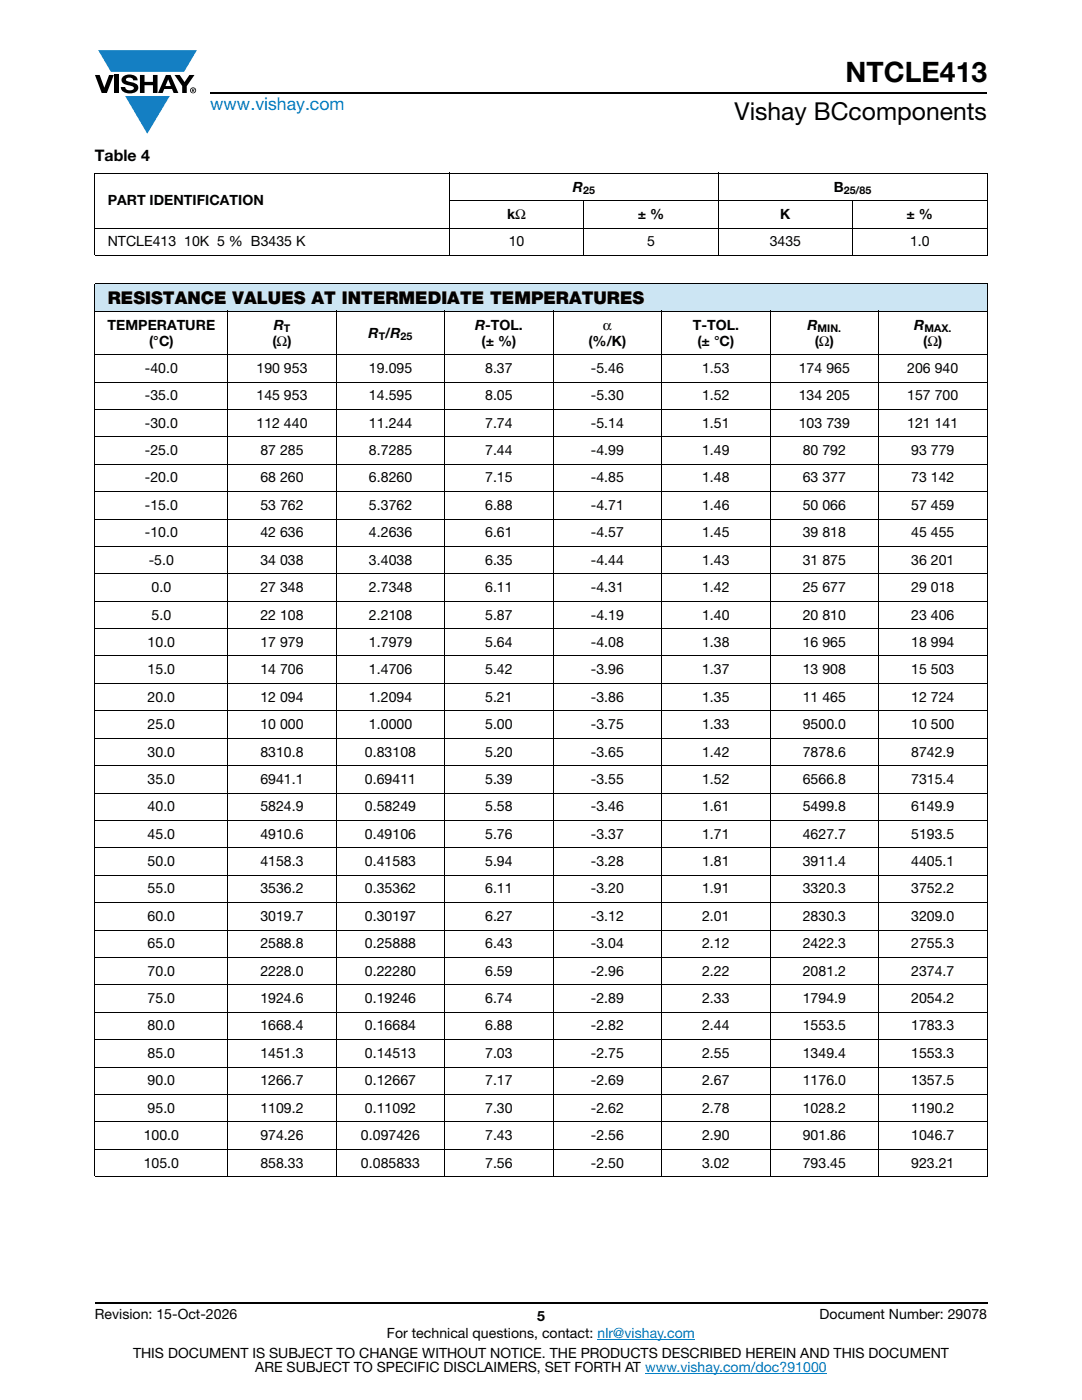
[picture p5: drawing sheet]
<svg xmlns="http://www.w3.org/2000/svg" width="216mm" height="279mm" viewBox="0 0 216 279" stroke-linecap="round" stroke-linejoin="round" font-family="sans-serif">
<g fill="#147fc3">
<path d="M19.6 10h19.7l-2.6 4.3h-1.1h-13.5z"/>
<path d="M25 19.2h8.9l-4.5 7.5z"/>
</g>
<g fill="#000">
<path d="M18.9 15h1l.9 2.5 1-2.5h.9l-1.4 3.6h-1zM22.9 15h.9v3.6h-.9zM24.6 15.3a2.1 2.1 0 0 1 2.8 .3l.1 .4h-.9a.79 .79 0 0 0-.7-.5 .79 .79 0 0 0-.8 .4l.3 .3 1 .2a1.08 1.08 0 0 1 1.2 1 1.08 1.08 0 0 1-1.1 1.2 1.73 1.73 0 0 1-2.4-1.2h.9a.96 .96 0 0 0 .8 .6 .96 .96 0 0 0 .9-.4 1.31 1.31 0 0 0-1.2-.6 1.03 1.03 0 0 1-1.1-.6 1.03 1.03 0 0 1 .2-1.1zM27.9 15h.9v1.3h1.7v-1.3h.9v3.6h-.9v-1.6h-1.7v1.6h-.9zM34.8 15h1.1l.9 1.4 1-1.4h1l-1.5 2.2v1.4h-.9v-1.4z"/>
<path d="M33.6 15.9l.5 1.3h-1.1zM33.1 15l-1.6 3.6h1l.3-.8h1.5l.3 .8h1l-1.6-3.6z"/>
<path d="M38.4 17.8h.2v.2h-.2zM38.3 17.7v.7h.1v-.3l.4 .3-.2-.3 .2-.2-.1-.2z"/>
<path d="M38.1 18a.46 .46 0 0 1 .9 0 .46 .46 0 0 1-.9 0zM37.9 18a.6 .6 0 0 0 1.2 0 .6 .6 0 0 0-1.2 0z"/>
</g>
<path d="M42 18.6h155M18.9 260h178.1" fill="none" stroke="#000" stroke-width=".36"/>
<path d="M119.2 267.3h19.5M128.7 274h36.3" fill="none" stroke="#007ec4" stroke-width=".2"/>
<path d="M18.9 56.6h178.1v5.5h-178.1z" fill="#cce5f3"/>
<g fill="#fff">
<path d="M18.9 70.8h26.6v5.4h-26.6z"/>
<path d="M45.5 70.8h21.6v5.4h-21.6z"/>
<path d="M67.1 70.8h21.7v5.4h-21.7z"/>
<path d="M88.8 70.8h21.6v5.4h-21.6z"/>
<path d="M110.4 70.8h21.6v5.4h-21.6z"/>
<path d="M132 70.8h21.7v5.4h-21.7z"/>
<path d="M153.7 70.8h21.6v5.4h-21.6z"/>
<path d="M175.3 70.8h21.7v5.4h-21.7z"/>
<path d="M18.9 76.2h26.6v5.5h-26.6z"/>
<path d="M45.5 76.2h21.6v5.5h-21.6z"/>
<path d="M67.1 76.2h21.7v5.5h-21.7z"/>
<path d="M88.8 76.2h21.6v5.5h-21.6z"/>
<path d="M110.4 76.2h21.6v5.5h-21.6z"/>
<path d="M132 76.2h21.7v5.5h-21.7z"/>
<path d="M153.7 76.2h21.6v5.5h-21.6z"/>
<path d="M175.3 76.2h21.7v5.5h-21.7z"/>
<path d="M18.9 81.7h26.6v5.5h-26.6z"/>
<path d="M45.5 81.7h21.6v5.5h-21.6z"/>
<path d="M67.1 81.7h21.7v5.5h-21.7z"/>
<path d="M88.8 81.7h21.6v5.5h-21.6z"/>
<path d="M110.4 81.7h21.6v5.5h-21.6z"/>
<path d="M132 81.7h21.7v5.5h-21.7z"/>
<path d="M153.7 81.7h21.6v5.5h-21.6z"/>
<path d="M175.3 81.7h21.7v5.5h-21.7z"/>
<path d="M18.9 87.2h26.6v5.4h-26.6z"/>
<path d="M45.5 87.2h21.6v5.4h-21.6z"/>
<path d="M67.1 87.2h21.7v5.4h-21.7z"/>
<path d="M88.8 87.2h21.6v5.4h-21.6z"/>
<path d="M110.4 87.2h21.6v5.4h-21.6z"/>
<path d="M132 87.2h21.7v5.4h-21.7z"/>
<path d="M153.7 87.2h21.6v5.4h-21.6z"/>
<path d="M175.3 87.2h21.7v5.4h-21.7z"/>
<path d="M18.9 92.6h26.6v5.5h-26.6z"/>
<path d="M45.5 92.6h21.6v5.5h-21.6z"/>
<path d="M67.1 92.6h21.7v5.5h-21.7z"/>
<path d="M88.8 92.6h21.6v5.5h-21.6z"/>
<path d="M110.4 92.6h21.6v5.5h-21.6z"/>
<path d="M132 92.6h21.7v5.5h-21.7z"/>
<path d="M153.7 92.6h21.6v5.5h-21.6z"/>
<path d="M175.3 92.6h21.7v5.5h-21.7z"/>
<path d="M18.9 98.1h26.6v5.5h-26.6z"/>
<path d="M45.5 98.1h21.6v5.5h-21.6z"/>
<path d="M67.1 98.1h21.7v5.5h-21.7z"/>
<path d="M88.8 98.1h21.6v5.5h-21.6z"/>
<path d="M110.4 98.1h21.6v5.5h-21.6z"/>
<path d="M132 98.1h21.7v5.5h-21.7z"/>
<path d="M153.7 98.1h21.6v5.5h-21.6z"/>
<path d="M175.3 98.1h21.7v5.5h-21.7z"/>
<path d="M18.9 103.6h26.6v5.5h-26.6z"/>
<path d="M45.5 103.6h21.6v5.5h-21.6z"/>
<path d="M67.1 103.6h21.7v5.5h-21.7z"/>
<path d="M88.8 103.6h21.6v5.5h-21.6z"/>
<path d="M110.4 103.6h21.6v5.5h-21.6z"/>
<path d="M132 103.6h21.7v5.5h-21.7z"/>
<path d="M153.7 103.6h21.6v5.5h-21.6z"/>
<path d="M175.3 103.6h21.7v5.5h-21.7z"/>
<path d="M18.9 109.1h26.6v5.4h-26.6z"/>
<path d="M45.5 109.1h21.6v5.4h-21.6z"/>
<path d="M67.1 109.1h21.7v5.4h-21.7z"/>
<path d="M88.8 109.1h21.6v5.4h-21.6z"/>
<path d="M110.4 109.1h21.6v5.4h-21.6z"/>
<path d="M132 109.1h21.7v5.4h-21.7z"/>
<path d="M153.7 109.1h21.6v5.4h-21.6z"/>
<path d="M175.3 109.1h21.7v5.4h-21.7z"/>
<path d="M18.9 114.5h26.6v5.5h-26.6z"/>
<path d="M45.5 114.5h21.6v5.5h-21.6z"/>
<path d="M67.1 114.5h21.7v5.5h-21.7z"/>
<path d="M88.8 114.5h21.6v5.5h-21.6z"/>
<path d="M110.4 114.5h21.6v5.5h-21.6z"/>
<path d="M132 114.5h21.7v5.5h-21.7z"/>
<path d="M153.7 114.5h21.6v5.5h-21.6z"/>
<path d="M175.3 114.5h21.7v5.5h-21.7z"/>
<path d="M18.9 120h26.6v5.5h-26.6z"/>
<path d="M45.5 120h21.6v5.5h-21.6z"/>
<path d="M67.1 120h21.7v5.5h-21.7z"/>
<path d="M88.8 120h21.6v5.5h-21.6z"/>
<path d="M110.4 120h21.6v5.5h-21.6z"/>
<path d="M132 120h21.7v5.5h-21.7z"/>
<path d="M153.7 120h21.6v5.5h-21.6z"/>
<path d="M175.3 120h21.7v5.5h-21.7z"/>
<path d="M18.9 125.5h26.6v5.4h-26.6z"/>
<path d="M45.5 125.5h21.6v5.4h-21.6z"/>
<path d="M67.1 125.5h21.7v5.4h-21.7z"/>
<path d="M88.8 125.5h21.6v5.4h-21.6z"/>
<path d="M110.4 125.5h21.6v5.4h-21.6z"/>
<path d="M132 125.5h21.7v5.4h-21.7z"/>
<path d="M153.7 125.5h21.6v5.4h-21.6z"/>
<path d="M175.3 125.5h21.7v5.4h-21.7z"/>
<path d="M18.9 130.9h26.6v5.5h-26.6z"/>
<path d="M45.5 130.9h21.6v5.5h-21.6z"/>
<path d="M67.1 130.9h21.7v5.5h-21.7z"/>
<path d="M88.8 130.9h21.6v5.5h-21.6z"/>
<path d="M110.4 130.9h21.6v5.5h-21.6z"/>
<path d="M132 130.9h21.7v5.5h-21.7z"/>
<path d="M153.7 130.9h21.6v5.5h-21.6z"/>
<path d="M175.3 130.9h21.7v5.5h-21.7z"/>
<path d="M18.9 136.4h26.6v5.5h-26.6z"/>
<path d="M45.5 136.4h21.6v5.5h-21.6z"/>
<path d="M67.1 136.4h21.7v5.5h-21.7z"/>
<path d="M88.8 136.4h21.6v5.5h-21.6z"/>
<path d="M110.4 136.4h21.6v5.5h-21.6z"/>
<path d="M132 136.4h21.7v5.5h-21.7z"/>
<path d="M153.7 136.4h21.6v5.5h-21.6z"/>
<path d="M175.3 136.4h21.7v5.5h-21.7z"/>
<path d="M18.9 141.9h26.6v5.4h-26.6z"/>
<path d="M45.5 141.9h21.6v5.4h-21.6z"/>
<path d="M67.1 141.9h21.7v5.4h-21.7z"/>
<path d="M88.8 141.9h21.6v5.4h-21.6z"/>
<path d="M110.4 141.9h21.6v5.4h-21.6z"/>
<path d="M132 141.9h21.7v5.4h-21.7z"/>
<path d="M153.7 141.9h21.6v5.4h-21.6z"/>
<path d="M175.3 141.9h21.7v5.4h-21.7z"/>
<path d="M18.9 147.3h26.6v5.5h-26.6z"/>
<path d="M45.5 147.3h21.6v5.5h-21.6z"/>
<path d="M67.1 147.3h21.7v5.5h-21.7z"/>
<path d="M88.8 147.3h21.6v5.5h-21.6z"/>
<path d="M110.4 147.3h21.6v5.5h-21.6z"/>
<path d="M132 147.3h21.7v5.5h-21.7z"/>
<path d="M153.7 147.3h21.6v5.5h-21.6z"/>
<path d="M175.3 147.3h21.7v5.5h-21.7z"/>
<path d="M18.9 152.8h26.6v5.5h-26.6z"/>
<path d="M45.5 152.8h21.6v5.5h-21.6z"/>
<path d="M67.1 152.8h21.7v5.5h-21.7z"/>
<path d="M88.8 152.8h21.6v5.5h-21.6z"/>
<path d="M110.4 152.8h21.6v5.5h-21.6z"/>
<path d="M132 152.8h21.7v5.5h-21.7z"/>
<path d="M153.7 152.8h21.6v5.5h-21.6z"/>
<path d="M175.3 152.8h21.7v5.5h-21.7z"/>
<path d="M18.9 158.3h26.6v5.4h-26.6z"/>
<path d="M45.5 158.3h21.6v5.4h-21.6z"/>
<path d="M67.1 158.3h21.7v5.4h-21.7z"/>
<path d="M88.8 158.3h21.6v5.4h-21.6z"/>
<path d="M110.4 158.3h21.6v5.4h-21.6z"/>
<path d="M132 158.3h21.7v5.4h-21.7z"/>
<path d="M153.7 158.3h21.6v5.4h-21.6z"/>
<path d="M175.3 158.3h21.7v5.4h-21.7z"/>
<path d="M18.9 163.7h26.6v5.5h-26.6z"/>
<path d="M45.5 163.7h21.6v5.5h-21.6z"/>
<path d="M67.1 163.7h21.7v5.5h-21.7z"/>
<path d="M88.8 163.7h21.6v5.5h-21.6z"/>
<path d="M110.4 163.7h21.6v5.5h-21.6z"/>
<path d="M132 163.7h21.7v5.5h-21.7z"/>
<path d="M153.7 163.7h21.6v5.5h-21.6z"/>
<path d="M175.3 163.7h21.7v5.5h-21.7z"/>
<path d="M18.9 169.2h26.6v5.5h-26.6z"/>
<path d="M45.5 169.2h21.6v5.5h-21.6z"/>
<path d="M67.1 169.2h21.7v5.5h-21.7z"/>
<path d="M88.8 169.2h21.6v5.5h-21.6z"/>
<path d="M110.4 169.2h21.6v5.5h-21.6z"/>
<path d="M132 169.2h21.7v5.5h-21.7z"/>
<path d="M153.7 169.2h21.6v5.5h-21.6z"/>
<path d="M175.3 169.2h21.7v5.5h-21.7z"/>
<path d="M18.9 174.7h26.6v5.4h-26.6z"/>
<path d="M45.5 174.7h21.6v5.4h-21.6z"/>
<path d="M67.1 174.7h21.7v5.4h-21.7z"/>
<path d="M88.8 174.7h21.6v5.4h-21.6z"/>
<path d="M110.4 174.7h21.6v5.4h-21.6z"/>
<path d="M132 174.7h21.7v5.4h-21.7z"/>
<path d="M153.7 174.7h21.6v5.4h-21.6z"/>
<path d="M175.3 174.7h21.7v5.4h-21.7z"/>
<path d="M18.9 180.1h26.6v5.5h-26.6z"/>
<path d="M45.5 180.1h21.6v5.5h-21.6z"/>
<path d="M67.1 180.1h21.7v5.5h-21.7z"/>
<path d="M88.8 180.1h21.6v5.5h-21.6z"/>
<path d="M110.4 180.1h21.6v5.5h-21.6z"/>
<path d="M132 180.1h21.7v5.5h-21.7z"/>
<path d="M153.7 180.1h21.6v5.5h-21.6z"/>
<path d="M175.3 180.1h21.7v5.5h-21.7z"/>
<path d="M18.9 185.6h26.6v5.5h-26.6z"/>
<path d="M45.5 185.6h21.6v5.5h-21.6z"/>
<path d="M67.1 185.6h21.7v5.5h-21.7z"/>
<path d="M88.8 185.6h21.6v5.5h-21.6z"/>
<path d="M110.4 185.6h21.6v5.5h-21.6z"/>
<path d="M132 185.6h21.7v5.5h-21.7z"/>
<path d="M153.7 185.6h21.6v5.5h-21.6z"/>
<path d="M175.3 185.6h21.7v5.5h-21.7z"/>
<path d="M18.9 191.1h26.6v5.5h-26.6z"/>
<path d="M45.5 191.1h21.6v5.5h-21.6z"/>
<path d="M67.1 191.1h21.7v5.5h-21.7z"/>
<path d="M88.8 191.1h21.6v5.5h-21.6z"/>
<path d="M110.4 191.1h21.6v5.5h-21.6z"/>
<path d="M132 191.1h21.7v5.5h-21.7z"/>
<path d="M153.7 191.1h21.6v5.5h-21.6z"/>
<path d="M175.3 191.1h21.7v5.5h-21.7z"/>
<path d="M18.9 196.6h26.6v5.4h-26.6z"/>
<path d="M45.5 196.6h21.6v5.4h-21.6z"/>
<path d="M67.1 196.6h21.7v5.4h-21.7z"/>
<path d="M88.8 196.6h21.6v5.4h-21.6z"/>
<path d="M110.4 196.6h21.6v5.4h-21.6z"/>
<path d="M132 196.6h21.7v5.4h-21.7z"/>
<path d="M153.7 196.6h21.6v5.4h-21.6z"/>
<path d="M175.3 196.6h21.7v5.4h-21.7z"/>
<path d="M18.9 202h26.6v5.5h-26.6z"/>
<path d="M45.5 202h21.6v5.5h-21.6z"/>
<path d="M67.1 202h21.7v5.5h-21.7z"/>
<path d="M88.8 202h21.6v5.5h-21.6z"/>
<path d="M110.4 202h21.6v5.5h-21.6z"/>
<path d="M132 202h21.7v5.5h-21.7z"/>
<path d="M153.7 202h21.6v5.5h-21.6z"/>
<path d="M175.3 202h21.7v5.5h-21.7z"/>
<path d="M18.9 207.5h26.6v5.5h-26.6z"/>
<path d="M45.5 207.5h21.6v5.5h-21.6z"/>
<path d="M67.1 207.5h21.7v5.5h-21.7z"/>
<path d="M88.8 207.5h21.6v5.5h-21.6z"/>
<path d="M110.4 207.5h21.6v5.5h-21.6z"/>
<path d="M132 207.5h21.7v5.5h-21.7z"/>
<path d="M153.7 207.5h21.6v5.5h-21.6z"/>
<path d="M175.3 207.5h21.7v5.5h-21.7z"/>
<path d="M18.9 213h26.6v5.4h-26.6z"/>
<path d="M45.5 213h21.6v5.4h-21.6z"/>
<path d="M67.1 213h21.7v5.4h-21.7z"/>
<path d="M88.8 213h21.6v5.4h-21.6z"/>
<path d="M110.4 213h21.6v5.4h-21.6z"/>
<path d="M132 213h21.7v5.4h-21.7z"/>
<path d="M153.7 213h21.6v5.4h-21.6z"/>
<path d="M175.3 213h21.7v5.4h-21.7z"/>
<path d="M18.9 218.4h26.6v5.5h-26.6z"/>
<path d="M45.5 218.4h21.6v5.5h-21.6z"/>
<path d="M67.1 218.4h21.7v5.5h-21.7z"/>
<path d="M88.8 218.4h21.6v5.5h-21.6z"/>
<path d="M110.4 218.4h21.6v5.5h-21.6z"/>
<path d="M132 218.4h21.7v5.5h-21.7z"/>
<path d="M153.7 218.4h21.6v5.5h-21.6z"/>
<path d="M175.3 218.4h21.7v5.5h-21.7z"/>
<path d="M18.9 223.9h26.6v5.5h-26.6z"/>
<path d="M45.5 223.9h21.6v5.5h-21.6z"/>
<path d="M67.1 223.9h21.7v5.5h-21.7z"/>
<path d="M88.8 223.9h21.6v5.5h-21.6z"/>
<path d="M110.4 223.9h21.6v5.5h-21.6z"/>
<path d="M132 223.9h21.7v5.5h-21.7z"/>
<path d="M153.7 223.9h21.6v5.5h-21.6z"/>
<path d="M175.3 223.9h21.7v5.5h-21.7z"/>
<path d="M18.9 229.4h26.6v5.4h-26.6z"/>
<path d="M45.5 229.4h21.6v5.4h-21.6z"/>
<path d="M67.1 229.4h21.7v5.4h-21.7z"/>
<path d="M88.8 229.4h21.6v5.4h-21.6z"/>
<path d="M110.4 229.4h21.6v5.4h-21.6z"/>
<path d="M132 229.4h21.7v5.4h-21.7z"/>
<path d="M153.7 229.4h21.6v5.4h-21.6z"/>
<path d="M175.3 229.4h21.7v5.4h-21.7z"/>
</g>
<g fill="none" stroke="#000" stroke-width=".2">
<path d="M18.9 34.6h178.1M18.9 34.7v16.2M89.7 34.5v16.6M116.5 40v11.1M143.3 34.5v16.6M170.1 40v11.1M197 34.7v16.2M18.9 45.5h178.1M18.9 51h178.1M18.9 56.6h178.1M18.9 56.7v178M89.6 40h107.4"/>
<path d="M197 56.7v178M18.9 62.1h178.1M18.9 70.8h178.1M18.9 76.2h178.1M45.5 62v172.9M67.1 62v172.9M88.8 62v172.9M110.4 62v172.9M132 62v172.9M153.7 62v172.9M175.3 62v172.9M18.9 81.7h178.1"/>
<path d="M18.9 87.2h178.1M18.9 92.6h178.1M18.9 98.1h178.1M18.9 103.6h178.1M18.9 109.1h178.1M18.9 114.5h178.1M18.9 120h178.1M18.9 125.5h178.1M18.9 130.9h178.1M18.9 136.4h178.1M18.9 141.9h178.1M18.9 147.3h178.1"/>
<path d="M18.9 152.8h178.1M18.9 158.3h178.1M18.9 163.7h178.1M18.9 169.2h178.1M18.9 174.7h178.1M18.9 180.1h178.1M18.9 185.6h178.1M18.9 191.1h178.1M18.9 196.6h178.1M18.9 202h178.1M18.9 207.5h178.1M18.9 213h178.1"/>
<path d="M18.9 218.4h178.1M18.9 223.9h178.1M18.9 229.4h178.1M18.9 234.8h178.1"/>
</g>
<text font-size="5.6" x="168.7" y="16.4">NTCLE413</text>
<text font-size="4.9" x="146.6" y="24">Vishay BCcomponents</text>
<text font-size="3.5" fill="#007ec4" x="42" y="21.9">www.vishay.com</text>
<text font-size="3.5" x="21.5" y="60.7">RESISTANCE VALUES AT INTERMEDIATE TEMPERATURES</text>
<text font-size="3.2" x="18.9" y="32.1">Table 4</text>
<g font-size="2.8">
<text x="21.5" y="41">PART IDENTIFICATION</text>
<text x="114.3" y="38.2">R</text>
<text x="166.4" y="38.2">B</text>
<text x="101.2" y="43.7">kΩ</text>
<text x="127.3" y="43.7">± %</text>
<text x="155.7" y="43.7">K</text>
<text x="180.9" y="43.7">± %</text>
<text x="21.5" y="49.2">NTCLE413 10K 5 % B3435 K</text>
<text x="101.5" y="49.2">10</text>
<text x="129.1" y="49.2">5</text>
<text x="153.6" y="49.2">3435</text>
<text x="181.6" y="49.2">1.0</text>
<text x="21.5" y="65.8">TEMPERATURE</text>
<text x="54.6" y="65.8">R</text>
<text x="94.8" y="65.8">R-TOL.</text>
<text x="120.3" y="65.8">α</text>
<text x="138.2" y="65.8">T-TOL.</text>
<text x="161.1" y="65.8">R</text>
<text x="182.4" y="65.8">R</text>
<text x="29.8" y="69">(°C)</text>
<text x="54.4" y="69">(Ω)</text>
<text x="73.5" y="67.4">R /R</text>
<text x="96.1" y="69">(± %)</text>
<text x="117.4" y="69">(%/K)</text>
<text x="139.2" y="69">(± °C)</text>
<text x="162.6" y="69">(Ω)</text>
<text x="184.2" y="69">(Ω)</text>
<text x="28.9" y="74.4">-40.0</text>
<text x="51.2" y="74.4">190 953</text>
<text x="73.6" y="74.4">19.095</text>
<text x="96.8" y="74.4">8.37</text>
<text x="117.9" y="74.4">-5.46</text>
<text x="140.1" y="74.4">1.53</text>
<text x="159.4" y="74.4">174 965</text>
<text x="181" y="74.4">206 940</text>
<text x="28.9" y="79.9">-35.0</text>
<text x="51.2" y="79.9">145 953</text>
<text x="73.6" y="79.9">14.595</text>
<text x="96.8" y="79.9">8.05</text>
<text x="117.9" y="79.9">-5.30</text>
<text x="140.1" y="79.9">1.52</text>
<text x="159.4" y="79.9">134 205</text>
<text x="181" y="79.9">157 700</text>
<text x="28.9" y="85.4">-30.0</text>
<text x="51.2" y="85.4">112 440</text>
<text x="73.6" y="85.4">11.244</text>
<text x="96.8" y="85.4">7.74</text>
<text x="117.9" y="85.4">-5.14</text>
<text x="140.1" y="85.4">1.51</text>
<text x="159.4" y="85.4">103 739</text>
<text x="181" y="85.4">121 141</text>
<text x="28.9" y="90.8">-25.0</text>
<text x="52" y="90.8">87 285</text>
<text x="73.6" y="90.8">8.7285</text>
<text x="96.8" y="90.8">7.44</text>
<text x="117.9" y="90.8">-4.99</text>
<text x="140.1" y="90.8">1.49</text>
<text x="160.2" y="90.8">80 792</text>
<text x="181.8" y="90.8">93 779</text>
<text x="28.9" y="96.3">-20.0</text>
<text x="28.9" y="101.8">-15.0</text>
<text x="52" y="96.3">68 260</text>
<text x="52" y="101.8">53 762</text>
<text x="73.6" y="96.3">6.8260</text>
<text x="73.6" y="101.8">5.3762</text>
<text x="96.8" y="96.3">7.15</text>
<text x="96.8" y="101.8">6.88</text>
<text x="117.9" y="96.3">-4.85</text>
<text x="117.9" y="101.8">-4.71</text>
<text x="140.1" y="96.3">1.48</text>
<text x="140.1" y="101.8">1.46</text>
<text x="160.2" y="96.3">63 377</text>
<text x="160.2" y="101.8">50 066</text>
<text x="181.8" y="96.3">73 142</text>
<text x="181.8" y="101.8">57 459</text>
<text x="28.9" y="107.2">-10.0</text>
<text x="52" y="107.2">42 636</text>
<text x="73.6" y="107.2">4.2636</text>
<text x="96.8" y="107.2">6.61</text>
<text x="117.9" y="107.2">-4.57</text>
<text x="140.1" y="107.2">1.45</text>
<text x="160.2" y="107.2">39 818</text>
<text x="181.8" y="107.2">45 455</text>
<text x="29.7" y="112.7">-5.0</text>
<text x="52" y="112.7">34 038</text>
<text x="73.6" y="112.7">3.4038</text>
<text x="96.8" y="112.7">6.35</text>
<text x="117.9" y="112.7">-4.44</text>
<text x="140.1" y="112.7">1.43</text>
<text x="160.2" y="112.7">31 875</text>
<text x="181.8" y="112.7">36 201</text>
<text x="30.2" y="118.2">0.0</text>
<text x="52" y="118.2">27 348</text>
<text x="73.6" y="118.2">2.7348</text>
<text x="96.8" y="118.2">6.11</text>
<text x="117.9" y="118.2">-4.31</text>
<text x="140.1" y="118.2">1.42</text>
<text x="160.2" y="118.2">25 677</text>
<text x="181.8" y="118.2">29 018</text>
<text x="30.2" y="123.6">5.0</text>
<text x="52" y="123.6">22 108</text>
<text x="73.6" y="123.6">2.2108</text>
<text x="96.8" y="123.6">5.87</text>
<text x="117.9" y="123.6">-4.19</text>
<text x="140.1" y="123.6">1.40</text>
<text x="160.2" y="123.6">20 810</text>
<text x="181.8" y="123.6">23 406</text>
<text x="29.5" y="129.1">10.0</text>
<text x="52" y="129.1">17 979</text>
<text x="73.6" y="129.1">1.7979</text>
<text x="96.8" y="129.1">5.64</text>
<text x="117.9" y="129.1">-4.08</text>
<text x="140.1" y="129.1">1.38</text>
<text x="160.2" y="129.1">16 965</text>
<text x="181.8" y="129.1">18 994</text>
<text x="29.5" y="134.6">15.0</text>
<text x="52" y="134.6">14 706</text>
<text x="73.6" y="134.6">1.4706</text>
<text x="96.8" y="134.6">5.42</text>
<text x="117.9" y="134.6">-3.96</text>
<text x="140.1" y="134.6">1.37</text>
<text x="160.2" y="134.6">13 908</text>
<text x="181.8" y="134.6">15 503</text>
<text x="29.5" y="140">20.0</text>
<text x="52" y="140">12 094</text>
<text x="73.6" y="140">1.2094</text>
<text x="96.8" y="140">5.21</text>
<text x="117.9" y="140">-3.86</text>
<text x="140.1" y="140">1.35</text>
<text x="160.2" y="140">11 465</text>
<text x="181.8" y="140">12 724</text>
<text x="29.5" y="145.5">25.0</text>
<text x="52" y="145.5">10 000</text>
<text x="73.6" y="145.5">1.0000</text>
<text x="96.8" y="145.5">5.00</text>
<text x="117.9" y="145.5">-3.75</text>
<text x="140.1" y="145.5">1.33</text>
<text x="160.2" y="145.5">9500.0</text>
<text x="181.8" y="145.5">10 500</text>
<text x="29.5" y="151">30.0</text>
<text x="52" y="151">8310.8</text>
<text x="72.8" y="151">0.83108</text>
<text x="96.8" y="151">5.20</text>
<text x="117.9" y="151">-3.65</text>
<text x="140.1" y="151">1.42</text>
<text x="160.2" y="151">7878.6</text>
<text x="181.8" y="151">8742.9</text>
<text x="29.5" y="156.4">35.0</text>
<text x="29.5" y="161.9">40.0</text>
<text x="52" y="156.4">6941.1</text>
<text x="52" y="161.9">5824.9</text>
<text x="72.8" y="156.4">0.69411</text>
<text x="72.8" y="161.9">0.58249</text>
<text x="96.8" y="156.4">5.39</text>
<text x="96.8" y="161.9">5.58</text>
<text x="117.9" y="156.4">-3.55</text>
<text x="117.9" y="161.9">-3.46</text>
<text x="140.1" y="156.4">1.52</text>
<text x="140.1" y="161.9">1.61</text>
<text x="160.2" y="156.4">6566.8</text>
<text x="160.2" y="161.9">5499.8</text>
<text x="181.8" y="156.4">7315.4</text>
<text x="181.8" y="161.9">6149.9</text>
<text x="29.5" y="167.4">45.0</text>
<text x="52" y="167.4">4910.6</text>
<text x="72.8" y="167.4">0.49106</text>
<text x="96.8" y="167.4">5.76</text>
<text x="117.9" y="167.4">-3.37</text>
<text x="140.1" y="167.4">1.71</text>
<text x="160.2" y="167.4">4627.7</text>
<text x="181.8" y="167.4">5193.5</text>
<text x="29.5" y="172.8">50.0</text>
<text x="52" y="172.8">4158.3</text>
<text x="72.8" y="172.8">0.41583</text>
<text x="96.8" y="172.8">5.94</text>
<text x="117.9" y="172.8">-3.28</text>
<text x="140.1" y="172.8">1.81</text>
<text x="160.2" y="172.8">3911.4</text>
<text x="181.8" y="172.8">4405.1</text>
<text x="29.5" y="178.3">55.0</text>
<text x="52" y="178.3">3536.2</text>
<text x="72.8" y="178.3">0.35362</text>
<text x="96.8" y="178.3">6.11</text>
<text x="117.9" y="178.3">-3.20</text>
<text x="140.1" y="178.3">1.91</text>
<text x="160.2" y="178.3">3320.3</text>
<text x="181.8" y="178.3">3752.2</text>
<text x="29.5" y="183.8">60.0</text>
<text x="52" y="183.8">3019.7</text>
<text x="72.8" y="183.8">0.30197</text>
<text x="96.8" y="183.8">6.27</text>
<text x="117.9" y="183.8">-3.12</text>
<text x="140.1" y="183.8">2.01</text>
<text x="160.2" y="183.8">2830.3</text>
<text x="181.8" y="183.8">3209.0</text>
<text x="29.5" y="189.3">65.0</text>
<text x="52" y="189.3">2588.8</text>
<text x="72.8" y="189.3">0.25888</text>
<text x="96.8" y="189.3">6.43</text>
<text x="117.9" y="189.3">-3.04</text>
<text x="140.1" y="189.3">2.12</text>
<text x="160.2" y="189.3">2422.3</text>
<text x="181.8" y="189.3">2755.3</text>
<text x="29.5" y="194.7">70.0</text>
<text x="52" y="194.7">2228.0</text>
<text x="72.8" y="194.7">0.22280</text>
<text x="96.8" y="194.7">6.59</text>
<text x="117.9" y="194.7">-2.96</text>
<text x="140.1" y="194.7">2.22</text>
<text x="160.2" y="194.7">2081.2</text>
<text x="181.8" y="194.7">2374.7</text>
<text x="29.5" y="200.2">75.0</text>
<text x="52" y="200.2">1924.6</text>
<text x="72.8" y="200.2">0.19246</text>
<text x="96.8" y="200.2">6.74</text>
<text x="117.9" y="200.2">-2.89</text>
<text x="140.1" y="200.2">2.33</text>
<text x="160.2" y="200.2">1794.9</text>
<text x="181.8" y="200.2">2054.2</text>
<text x="29.5" y="205.7">80.0</text>
<text x="52" y="205.7">1668.4</text>
<text x="72.8" y="205.7">0.16684</text>
<text x="96.8" y="205.7">6.88</text>
<text x="117.9" y="205.7">-2.82</text>
<text x="140.1" y="205.7">2.44</text>
<text x="160.2" y="205.7">1553.5</text>
<text x="181.8" y="205.7">1783.3</text>
<text x="29.5" y="211.1">85.0</text>
<text x="52" y="211.1">1451.3</text>
<text x="72.8" y="211.1">0.14513</text>
<text x="96.8" y="211.1">7.03</text>
<text x="117.9" y="211.1">-2.75</text>
<text x="140.1" y="211.1">2.55</text>
<text x="160.2" y="211.1">1349.4</text>
<text x="181.8" y="211.1">1553.3</text>
<text x="29.5" y="216.6">90.0</text>
<text x="52" y="216.6">1266.7</text>
<text x="72.8" y="216.6">0.12667</text>
<text x="96.8" y="216.6">7.17</text>
<text x="117.9" y="216.6">-2.69</text>
<text x="140.1" y="216.6">2.67</text>
<text x="160.2" y="216.6">1176.0</text>
<text x="181.8" y="216.6">1357.5</text>
<text x="28.7" y="227.5">100.0</text>
<text x="29.5" y="222.1">95.0</text>
<text x="52" y="222.1">1109.2</text>
<text x="52" y="227.5">974.26</text>
<text x="72" y="227.5">0.097426</text>
<text x="72.8" y="222.1">0.11092</text>
<text x="96.8" y="222.1">7.30</text>
<text x="96.8" y="227.5">7.43</text>
<text x="117.9" y="222.1">-2.62</text>
<text x="117.9" y="227.5">-2.56</text>
<text x="140.1" y="222.1">2.78</text>
<text x="140.1" y="227.5">2.90</text>
<text x="160.2" y="222.1">1028.2</text>
<text x="160.2" y="227.5">901.86</text>
<text x="181.8" y="222.1">1190.2</text>
<text x="181.8" y="227.5">1046.7</text>
<text x="28.7" y="233">105.0</text>
<text x="52" y="233">858.33</text>
<text x="72" y="233">0.085833</text>
<text x="96.8" y="233">7.56</text>
<text x="117.9" y="233">-2.50</text>
<text x="140.1" y="233">3.02</text>
<text x="160.2" y="233">793.45</text>
<text x="181.8" y="233">923.21</text>
<text x="18.9" y="263.3">Revision: 15-Oct-2026</text>
<text x="107.2" y="263.6">5</text>
<text x="163.6" y="263.3">Document Number: 29078</text>
<text x="77.2" y="267.1">For technical questions, contact: nlr@vishay.com</text>
<text x="26.5" y="271">THIS DOCUMENT IS SUBJECT TO CHANGE WITHOUT NOTICE. THE PRODUCTS DESCRIBED HEREIN AND THIS DOCUMENT</text>
<text x="50.9" y="273.8">ARE SUBJECT TO SPECIFIC DISCLAIMERS, SET FORTH AT www.vishay.com/doc?91000</text>
</g>
<g font-size="2.1">
<text x="116.4" y="38.7">25</text>
<text x="168.4" y="38.7">25/85</text>
<text x="56.6" y="66.3">T</text>
<text x="75.6" y="67.9">T</text>
<text x="79.9" y="67.9">25</text>
<text x="163.2" y="66.3">MIN.</text>
<text x="184.5" y="66.3">MAX.</text>
</g>
</svg>
